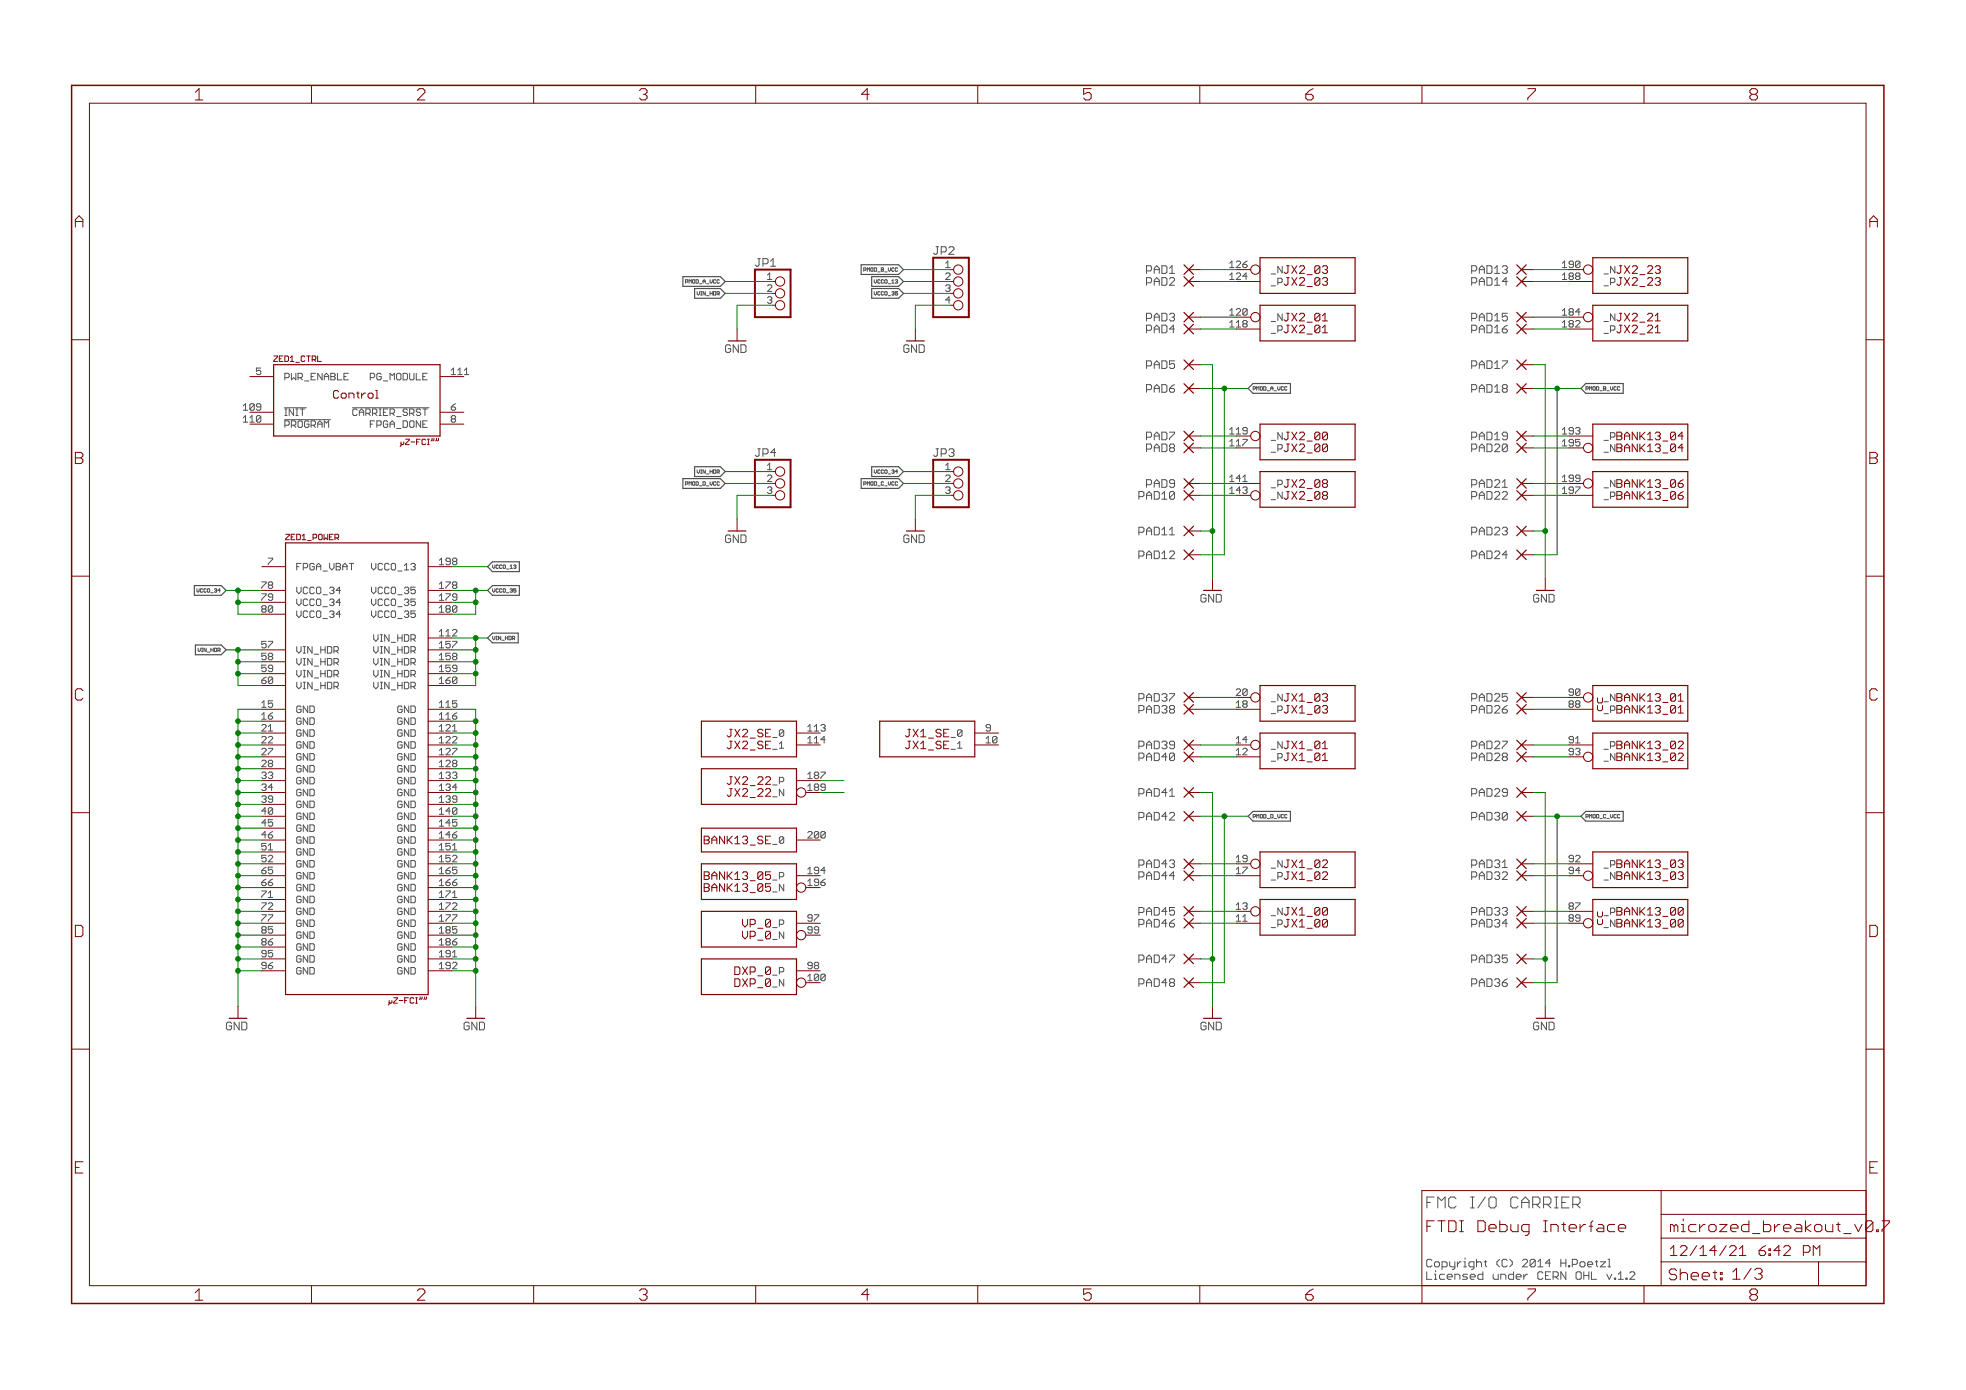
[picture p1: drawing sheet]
<svg xmlns="http://www.w3.org/2000/svg" width="420mm" height="297mm" viewBox="0 0 420 297" stroke-linecap="round" stroke-linejoin="round" font-family="sans-serif">
<g fill="none" stroke="#505050" stroke-width=".21">
<path d="M146.9 59.8h-.4v.7M184.6 57.7h.4M185 57.2h-.4v.8M73.5 79.8h.9M79.8 79.8h-.7v1.4M146.5 60.3h.4M60.8 87.1h4.7M60.8 89.7h9.8M73.5 81.2h.9M75.3 87.1h16.4M75.6 87.4l-.2 .2v1l.2 .2M79.1 80.7h.7"/>
<path d="M79.1 90.6h.5M80.1 89.9h-1v1.4M146.5 103.4h.4M146.9 103h-.4v.7M184.6 103.4h.4M185 103h-.4v.7M79.4 120.4v.9l.5 .5M79.4 125.5v.9l.5 .5M79.4 128v.9l.5 .5M79.4 130.6v.9l.5 .5M348.6 271.8h.5l.3 .2v.3l-1.1 1.1h1.1"/>
</g>
<g fill="none" stroke="#505050" stroke-width=".25">
<path d="M145.9 59.1h8l1.1 1.1-1.1 1h-8zM184 56.6h8l1.1 1-1.1 1.1h-8zM186.3 59.1h5.7l1.1 1.1-1.1 1h-5.7zM148.4 61.7h5.5l1.1 1-1.1 1h-5.5zM186.3 61.7h5.7l1.1 1-1.1 1h-5.7zM148.4 99.7h5.5l1.1 1.1-1.1 1h-5.5zM186.3 99.7h5.7l1.1 1.1-1.1 1h-5.7zM267.8 82h8v2.1h-8l-1.1-1.1zM338.9 82h8v2.1h-8l-1-1.1zM145.9 102.3h8l1.1 1-1.1 1.1h-8zM184 102.3h8l1.1 1-1.1 1.1h-8zM41.5 125.1h5.8l1 1.1-1 1h-5.8z"/>
<path d="M41.8 137.8h5.5l1 1.1-1 1h-5.5zM104.2 126.2l1-1.1h5.8v2.1h-5.8zM104.2 121.1l1-1h5.8v2.1h-5.8zM104.2 136.3l1-1h5.5v2.1h-5.5zM266.7 174.4l1.1-1h8v2.1h-8zM338.9 173.4h8v2.1h-8l-1-1.1z"/>
</g>
<g fill="none" stroke="#800000" stroke-width=".25">
<path d="M253 56.6l2.1 2M253 59.1l2.1 2.1M255.1 56.6l-2.1 2M255.1 59.1l-2.1 2.1M269.3 55.1h20.3v7.6h-20.3zM324.1 56.6l2.1 2M324.1 59.1l2.1 2.1M326.2 56.6l-2.1 2M326.2 59.1l-2.1 2.1M340.4 55.1h20.3v7.6h-20.3zM58.5 77.9h35.5v15.3h-35.5zM253 66.8l2.1 2"/>
<path d="M253 69.3l2.1 2M253 76.9l2.1 2.1M255.1 66.8l-2.1 2M255.1 69.3l-2.1 2M255.1 76.9l-2.1 2.1M269.3 65.2h20.3v7.7h-20.3zM324.1 66.8l2.1 2M324.1 69.3l2.1 2M324.1 76.9l2.1 2.1M326.2 66.8l-2.1 2M326.2 69.3l-2.1 2M326.2 76.9l-2.1 2.1"/>
<path d="M340.4 65.2h20.3v7.7h-20.3zM253 82l2.1 2M253 92.2l2.1 2M253 94.7l2.1 2M255.1 82l-2.1 2M255.1 92.2l-2.1 2M255.1 94.7l-2.1 2M269.3 90.6h20.3v7.7h-20.3zM324.1 82l2.1 2M324.1 92.2l2.1 2M324.1 94.7l2.1 2M326.2 82l-2.1 2"/>
<path d="M326.2 92.2l-2.1 2M326.2 94.7l-2.1 2M340.4 90.6h20.3v7.7h-20.3zM61 116h30.5v96.5h-30.5zM253 102.3l2.1 2M253 104.8l2.1 2.1M253 112.5l2.1 2M253 117.5l2.1 2.1M255.1 102.3l-2.1 2M255.1 104.8l-2.1 2.1M255.1 112.5l-2.1 2M255.1 117.5l-2.1 2.1"/>
<path d="M269.3 100.8h20.3v7.6h-20.3zM324.1 102.3l2.1 2M324.1 104.8l2.1 2.1M324.1 112.5l2.1 2M324.1 117.5l2.1 2.1M326.2 102.3l-2.1 2M326.2 104.8l-2.1 2.1M326.2 112.5l-2.1 2M326.2 117.5l-2.1 2.1M340.4 100.8h20.3v7.6h-20.3zM149.9 154.1h20.3v7.6h-20.3zM188 154.1h20.3v7.6h-20.3z"/>
<path d="M253 148l2.1 2.1M253 150.6l2.1 2M253 158.2l2.1 2M255.1 148l-2.1 2.1M255.1 150.6l-2.1 2M255.1 158.2l-2.1 2M269.3 146.5h20.3v7.6h-20.3zM269.3 156.7h20.3v7.6h-20.3zM324.1 148l2.1 2.1M324.1 150.6l2.1 2M324.1 158.2l2.1 2M326.2 148l-2.1 2.1"/>
<path d="M326.2 150.6l-2.1 2M326.2 158.2l-2.1 2M340.4 156.7h20.3v7.6h-20.3zM340.4 146.5h20.3v7.6h-20.3zM149.9 164.3h20.3v7.6h-20.3zM149.9 177h20.3v5.1h-20.3zM253 160.7l2.1 2.1M253 168.3l2.1 2.1M253 173.4l2.1 2.1M255.1 173.4l-2.1 2.1M255.1 160.7l-2.1 2.1M255.1 168.3l-2.1 2.1"/>
<path d="M324.1 160.7l2.1 2.1M324.1 168.3l2.1 2.1M324.1 173.4l2.1 2.1M326.2 160.7l-2.1 2.1M326.2 168.3l-2.1 2.1M326.2 173.4l-2.1 2.1M149.9 184.6h20.3v7.6h-20.3zM149.9 194.8h20.3v7.6h-20.3zM253 183.6l2.1 2M253 186.1l2.1 2.1M253 193.7l2.1 2.1M253 196.3l2.1 2"/>
<path d="M255.1 183.6l-2.1 2M255.1 186.1l-2.1 2.1M255.1 193.7l-2.1 2.1M255.1 196.3l-2.1 2M269.3 192.2h20.3v7.6h-20.3zM269.3 182.1h20.3v7.6h-20.3zM324.1 183.6l2.1 2M324.1 186.1l2.1 2.1M324.1 193.7l2.1 2.1M324.1 196.3l2.1 2M326.2 183.6l-2.1 2M326.2 186.1l-2.1 2.1"/>
<path d="M326.2 193.7l-2.1 2.1M326.2 196.3l-2.1 2M340.4 192.2h20.3v7.6h-20.3zM340.4 182.1h20.3v7.6h-20.3zM149.9 204.9h20.3v7.6h-20.3zM253 203.9l2.1 2M253 209l2.1 2M255.1 203.9l-2.1 2M255.1 209l-2.1 2M324.1 203.9l2.1 2M324.1 209l2.1 2M326.2 203.9l-2.1 2"/>
<path d="M326.2 209l-2.1 2"/>
</g>
<g fill="none" stroke="#800000" stroke-width=".21">
<path d="M66.6 18.2v3.9M114 18.2v3.9M161.5 18.2v3.9M209 18.2v3.9M256.4 18.2v3.9M303.9 18.2v3.9M351.3 18.2v3.9M19.1 22.1h379.7v252.6h-379.7zM254 57.6h2.6M325.2 57.6h2.5M15.3 72.6h3.8M157.5 70.3v2.6"/>
<path d="M195.6 70.3v2.6M254 70.3h2.6M254 60.2h2.6M254 67.8h2.6M254 77.9h2.6M264.2 70.3h5.1M264.2 60.2h5.1M325.2 70.3h2.5M325.2 60.2h2.5M325.2 67.8h2.5M325.2 77.9h2.5M335.3 70.3h5.1"/>
<path d="M335.3 60.2h5.1M398.8 72.6h3.8M53.4 88.1h5.1M53.4 80.5h5.1M53.4 90.6h5.1M94 88.1h5.1M94 80.5h5.1M94 90.6h5.1M254 95.7h2.6M254 83h2.6M254 93.2h2.6M264.2 95.7h5.1"/>
<path d="M325.2 95.7h2.5M325.2 83h2.5M325.2 93.2h2.5M335.3 93.2h5.1M157.5 110.9v2.6M195.6 110.9v2.6M254 103.3h2.6M254 105.9h2.6M254 113.5h2.6M254 118.6h2.6M264.2 103.3h5.1M325.2 103.3h2.5"/>
<path d="M325.2 105.9h2.5M325.2 113.5h2.5M325.2 118.6h2.5M335.3 105.9h5.1M359.5 103.3l.2 .3v.3l-.2 .2M359.5 105.9l.2 .2v.3l-.2 .3M359.7 105.1l-.5 .2M359.7 102.5l-.5 .3M15.3 123.1h3.8M55.9 126.2h5.1M55.9 128.7h5.1M55.9 131.3h5.1"/>
<path d="M55.9 121.1h5.1M55.9 138.9h5.1M91.5 126.2h5.1M91.5 128.7h5.1M91.5 131.3h5.1M91.5 121.1h5.1M91.5 138.9h5.1M91.5 136.3h5.1M259.1 123.6v2.6M330.2 123.6v2.6M398.8 123.1h3.8M55.9 151.6h5.1"/>
<path d="M55.9 154.1h5.1M55.9 156.7h5.1M55.9 159.2h5.1M55.9 141.4h5.1M55.9 144h5.1M55.9 146.5h5.1M91.5 151.6h5.1M91.5 154.1h5.1M91.5 156.7h5.1M91.5 159.2h5.1M91.5 141.4h5.1M91.5 144h5.1"/>
<path d="M91.5 146.5h5.1M170.2 156.7h5.1M170.2 159.2h5.1M208.3 156.7h5.1M208.3 159.2h5.1M254 151.6h2.6M254 159.2h2.6M254 149h2.6M264.2 151.6h5.1M325.2 151.6h2.5M325.2 159.2h2.5M325.2 149h2.5"/>
<path d="M335.3 151.6h5.1M335.3 159.2h5.1M358.6 152.4h1.1M358.6 149.8h1.1M359.5 158.4l.2 .2v.3l-1.1 1.1h1.1M15.3 173.7h3.8M55.9 161.7h5.1M55.9 164.3h5.1M55.9 166.8h5.1M55.9 169.4h5.1M55.9 171.9h5.1M55.9 174.4h5.1"/>
<path d="M55.9 177h5.1M55.9 179.5h5.1M91.5 161.7h5.1M91.5 164.3h5.1M91.5 166.8h5.1M91.5 169.4h5.1M91.5 171.9h5.1M91.5 174.4h5.1M91.5 177h5.1M91.5 179.5h5.1M150.5 179.5h.8M151.3 178.7h-.8v1.6h.8"/>
<path d="M170.2 166.8h5.1M170.2 179.5h5.1M254 161.7h2.6M254 169.4h2.6M254 174.4h2.6M264.2 161.7h5.1M325.2 161.7h2.5M325.2 169.4h2.5M325.2 174.4h2.5M359.5 160.9l.2 .3v.3l-1.1 1h1.1M398.8 173.7h3.8M55.9 182.1h5.1"/>
<path d="M55.9 184.6h5.1M55.9 187.1h5.1M55.9 189.7h5.1M55.9 192.2h5.1M55.9 194.8h5.1M55.9 197.3h5.1M55.9 199.8h5.1M91.5 182.1h5.1M91.5 184.6h5.1M91.5 187.1h5.1M91.5 189.7h5.1M91.5 192.2h5.1"/>
<path d="M91.5 194.8h5.1M91.5 197.3h5.1M91.5 199.8h5.1M150.5 187.1h.8M150.5 189.7h.8M151.3 186.3h-.8v1.6h.8M151.3 188.8h-.8v1.7h.8M170.2 187.1h5.1M170.2 197.3h5.1M254 184.6h2.6M254 187.1h2.6M254 194.8h2.6"/>
<path d="M254 197.3h2.6M264.2 187.1h5.1M264.2 197.3h5.1M325.2 184.6h2.5M325.2 187.1h2.5M325.2 194.8h2.5M325.2 197.3h2.5M335.3 184.6h5.1M335.3 194.8h5.1M359.5 183.8l.2 .2v.3l-.2 .3 .2 .3v.2l-.2 .3M359.5 186.3l.2 .3v.3l-.2 .2 .2 .3v.3l-.2 .2M359.5 193.9l.2 .3"/>
<path d="M359.5 196.5l.2 .2M359.7 194.2v1.1l-.2 .3M359.7 196.7v1.1l-.2 .3M359.7 194.2l-1.1 1.1M359.7 196.7l-1.1 1.1M50.9 215.1v2.5M55.9 202.4h5.1M55.9 204.9h5.1M55.9 207.5h5.1M91.5 202.4h5.1M91.5 204.9h5.1M91.5 207.5h5.1"/>
<path d="M101.7 215.1v2.5M170.2 207.5h5.1M254 204.9h2.6M254 210h2.6M259.1 215.1v2.5M325.2 204.9h2.5M325.2 210h2.5M330.2 215.1v2.5M15.3 224.2h3.8M398.8 224.2h3.8M355 254.4v20.3M355 259.5h43.8"/>
<path d="M398.8 254.4h-94.9v20.3M66.6 274.7v3.9M114 274.7v3.9M161.5 274.7v3.9M209 274.7v3.9M256.4 274.7v3.9M303.9 274.7v3.9M351.3 274.7v3.9M355 269.7h43.8M355 264.6h43.8M357 266.9l.7-.7v2.1M357 268.3h1.4"/>
<path d="M357.8 262l-.4-.3h-.4v1.5M357.8 262v1.2M357.8 262l.4-.3 .4 .3v1.2M358.3 271.5l-.4-.3h-.8l-.4 .3v.4l.4 .4h.8l.4 .4v.4l-.4 .4h-.8l-.4-.4M359.1 266.6l.4-.4h.7l.3 .4v.3l-1.4 1.4h1.4M359.1 272.3l.4-.4h.8l.3 .4v1.2M359.1 271.2v2.3M359.3 261.7h.4v1.5M359.3 263.2h.8M359.7 260.5v.4M361.4 272.7h1.6v-.4l-.4-.4h-.8l-.4 .4v.8l.4 .4h.8M362.5 261.7h-1.2l-.4 .3v.8l.4 .4h1.2"/>
<path d="M362.6 266.2l-1.4 2.1M363.2 261.7v1.5M363.3 268.3h1.4M363.3 266.9l.7-.7v2.1M363.8 272.7h1.5v-.4l-.4-.4h-.7l-.4 .4v.8l.4 .4h.7M364.4 261.7h-.4l-.8 .7M365.6 261.7h.8l.4 .3v.8l-.4 .4h-.8l-.4-.4v-.8zM366.1 271.9h.8M366.5 271.5v1.6l.4 .4M366.8 267.3h-1.4l1.1-1.1v2.1M367.5 261.7h1.6l-1.6 1.5h1.6M367.7 271.9h.3v.4h-.3z"/>
<path d="M367.7 273.1h.3v.4h-.3zM368.9 266.2l-1.4 2.1M369.6 266.6l.4-.4h.7l.3 .4v.3l-1.4 1.4h1.4M369.9 262.4h1.5v-.4l-.4-.3h-.8l-.3 .3v.8l.3 .4h.8M370.3 271.8l.8-.8v2.4M370.3 273.4h1.6M371.7 268.3h1.4M371.7 266.9l.7-.7v2.1M373.8 260.9v2.3h-1.2l-.4-.4v-.8l.4-.3h1.2M374.2 271l-1.5 2.4M374.5 263.6h1.6M375 271.4l.4-.4h.8l.4 .4v.4l-.4 .4"/>
<path d="M375.8 272.2h.4M375.9 267.3h1.1l.3 .3v.3l-.3 .4h-.7l-.4-.4zM376.2 272.2l.4 .4v.4l-.4 .4h-.8l-.4-.4M376.9 260.9v2.3h1.2l.3-.4v-.8l-.3-.3h-1.2M377.3 266.2l-.7 .4-.7 .7M378 267.9h.4v.4h-.4zM378 266.9h.4v.4h-.4zM379.2 261.7v1.5M380.4 261.7h-.4l-.8 .7M380.5 267.3h-1.4l1.1-1.1v2.1M381.2 262.4h1.5v-.4l-.4-.3h-.7l-.4 .3v.8l.4 .4h.7M381.2 266.6l.4-.4h.6l.4 .4v.3l-1.4 1.4h1.4"/>
<path d="M383.9 261.7h.8l.4 .3v1.2h-1.2l-.4-.4 .4-.4h1.2M385.4 267.6h1.1l.3-.3v-.7l-.3-.4h-1.1v2.1M385.8 260.9v2.3M387 261.7l-1.2 .7 1.2 .8M387.5 268.3v-2.1l.7 .7 .7-.7v2.1M388.2 261.7h.8l.4 .3v.8l-.4 .4h-.8l-.4-.4v-.8zM388.6 269.7v5M390.1 261.7v1.1l.4 .4h1.2v-1.5M392.5 261.7h.8M392.9 261.3v1.5l.4 .4M394 263.6h1.6M396.4 261.7l.8 1.5 .7-1.5"/>
<path d="M400.3 261.3v1.5l-.4 .4h-.8l-.4-.4M400.3 261.3l-.4-.4h-.8l-.4 .4v1.5M400.3 261.3l-1.6 1.5M401 262.8h.4v.4h-.4zM402.2 260.9h1.6v.4l-1.6 1.5v.4"/>
<circle cx="204.8" cy="57.6" r=".99"/>
<circle cx="268.3" cy="57.6" r=".99"/>
<circle cx="339.4" cy="57.6" r=".99"/>
<circle cx="166.7" cy="65.2" r=".99"/>
<circle cx="166.7" cy="62.7" r=".99"/>
<circle cx="166.7" cy="60.2" r=".99"/>
<circle cx="204.8" cy="62.7" r=".99"/>
<circle cx="204.8" cy="65.2" r=".99"/>
<circle cx="204.8" cy="60.2" r=".99"/>
<circle cx="268.3" cy="67.8" r=".99"/>
<circle cx="339.4" cy="67.8" r=".99"/>
<circle cx="268.3" cy="93.2" r=".99"/>
<circle cx="339.4" cy="95.7" r=".99"/>
<circle cx="166.7" cy="105.9" r=".99"/>
<circle cx="166.7" cy="100.8" r=".99"/>
<circle cx="166.7" cy="103.3" r=".99"/>
<circle cx="204.8" cy="103.3" r=".99"/>
<circle cx="204.8" cy="105.9" r=".99"/>
<circle cx="204.8" cy="100.8" r=".99"/>
<circle cx="268.3" cy="105.9" r=".99"/>
<circle cx="339.4" cy="103.3" r=".99"/>
<circle cx="268.3" cy="159.2" r=".99"/>
<circle cx="268.3" cy="149" r=".99"/>
<circle cx="339.4" cy="149" r=".99"/>
<circle cx="171.2" cy="169.4" r=".99"/>
<circle cx="339.4" cy="161.7" r=".99"/>
<circle cx="171.2" cy="199.8" r=".99"/>
<circle cx="171.2" cy="189.7" r=".99"/>
<circle cx="268.3" cy="184.6" r=".99"/>
<circle cx="268.3" cy="194.8" r=".99"/>
<circle cx="339.4" cy="187.1" r=".99"/>
<circle cx="339.4" cy="197.3" r=".99"/>
<circle cx="171.2" cy="210" r=".99"/>
</g>
<path d="M15.3 18.2h387.3v260.4h-387.3z" fill="none" stroke="#800000" stroke-width=".32"/>
<path d="M161.3 57.6h7.7v10.2h-7.7zM199.4 55.1h7.7v12.7h-7.7zM161.3 98.3h7.7v10.1h-7.7zM199.4 98.3h7.7v10.1h-7.7z" fill="none" stroke="#800000" stroke-width=".42"/>
<g fill="none" stroke="#008000" stroke-width=".21">
<path d="M193.1 57.6h10.1M256.6 57.6h7.6M327.7 57.6h7.6M155 62.7h10.1M155 60.2h10.1M165.1 65.2h-7.6v5.1M193.1 62.7h10.1M193.1 60.2h10.1M203.2 65.2h-7.6v5.1M256.6 60.2h7.6M256.6 77.9h2.5v45.7M256.6 70.3h7.6"/>
<path d="M256.6 67.8h7.6M327.7 60.2h7.6M327.7 77.9h2.5v45.7M327.7 70.3h7.6M327.7 67.8h7.6M256.6 83h10.1M256.6 95.7h7.6M256.6 93.2h7.6M261.7 83v35.6h-5.1M327.7 83h10.2M327.7 95.7h7.6M327.7 93.2h7.6"/>
<path d="M332.8 83v35.6h-5.1M155 100.8h10.1M155 103.3h10.1M165.1 105.9h-7.6v5M193.1 100.8h10.1M193.1 103.3h10.1M203.2 105.9h-7.6v5M256.6 105.9h7.6M256.6 113.5h2.5M256.6 103.3h7.6M327.7 105.9h7.6M327.7 113.5h2.5"/>
<path d="M327.7 103.3h7.6M48.3 126.2h7.6M48.3 138.9h7.6M50.9 126.2v5.1h5M50.9 128.7h5M50.9 138.9v7.6h5M96.6 128.7h5.1M96.6 126.2h7.6M96.6 136.3h7.6M96.6 138.9h5.1M96.6 121.1h7.6M101.7 126.2v5.1h-5.1"/>
<path d="M101.7 136.3v10.2h-5.1M50.9 141.4h5M50.9 144h5M50.9 154.1h5M50.9 156.7h5M50.9 159.2h5M55.9 151.6h-5v63.5M96.6 151.6h5.1v63.5M96.6 141.4h5.1M96.6 144h5.1M96.6 154.1h5.1M96.6 156.7h5.1"/>
<path d="M96.6 159.2h5.1M256.6 151.6h7.6M256.6 159.2h7.6M256.6 149h7.6M327.7 151.6h7.6M327.7 159.2h7.6M327.7 149h7.6M50.9 161.7h5M50.9 164.3h5M50.9 166.8h5M50.9 169.4h5M50.9 171.9h5"/>
<path d="M50.9 174.4h5M50.9 177h5M50.9 179.5h5M96.6 161.7h5.1M96.6 164.3h5.1M96.6 166.8h5.1M96.6 169.4h5.1M96.6 171.9h5.1M96.6 174.4h5.1M96.6 177h5.1M96.6 179.5h5.1M175.3 166.8h5.1"/>
<path d="M175.3 169.4h5.1M256.6 161.7h7.6M256.6 169.4h2.5v45.7M256.6 174.4h10.1M261.7 174.4v35.6h-5.1M327.7 161.7h7.6M327.7 169.4h2.5v45.7M327.7 174.4h10.2M332.8 174.4v35.6h-5.1M50.9 182.1h5M50.9 184.6h5M50.9 187.1h5"/>
<path d="M50.9 189.7h5M50.9 192.2h5M50.9 194.8h5M50.9 197.3h5M50.9 199.8h5M96.6 182.1h5.1M96.6 184.6h5.1M96.6 187.1h5.1M96.6 189.7h5.1M96.6 192.2h5.1M96.6 194.8h5.1M96.6 197.3h5.1"/>
<path d="M96.6 199.8h5.1M256.6 184.6h7.6M256.6 187.1h7.6M256.6 194.8h7.6M256.6 197.3h7.6M327.7 184.6h7.6M327.7 187.1h7.6M327.7 194.8h7.6M327.7 197.3h7.6M50.9 202.4h5M50.9 204.9h5M50.9 207.5h5"/>
<path d="M96.6 202.4h5.1M96.6 204.9h5.1M96.6 207.5h5.1M256.6 204.9h2.5M327.7 204.9h2.5"/>
</g>
<g fill="#008000" stroke="#008000" stroke-width=".21">
<circle cx="101.7" cy="128.7" r=".51"/>
<circle cx="101.7" cy="126.2" r=".51"/>
<circle cx="50.9" cy="128.7" r=".51"/>
<circle cx="50.9" cy="126.2" r=".51"/>
<circle cx="101.7" cy="138.9" r=".51"/>
<circle cx="101.7" cy="141.4" r=".51"/>
<circle cx="101.7" cy="144" r=".51"/>
<circle cx="101.7" cy="136.3" r=".51"/>
<circle cx="50.9" cy="144" r=".51"/>
<circle cx="50.9" cy="141.4" r=".51"/>
<circle cx="50.9" cy="138.9" r=".51"/>
<circle cx="50.9" cy="154.1" r=".51"/>
<circle cx="50.9" cy="156.7" r=".51"/>
<circle cx="50.9" cy="159.2" r=".51"/>
<circle cx="50.9" cy="161.7" r=".51"/>
<circle cx="50.9" cy="164.3" r=".51"/>
<circle cx="50.9" cy="166.8" r=".51"/>
<circle cx="50.9" cy="169.4" r=".51"/>
<circle cx="50.9" cy="171.9" r=".51"/>
<circle cx="50.9" cy="174.4" r=".51"/>
<circle cx="50.9" cy="177" r=".51"/>
<circle cx="50.9" cy="179.5" r=".51"/>
<circle cx="50.9" cy="182.1" r=".51"/>
<circle cx="50.9" cy="184.6" r=".51"/>
<circle cx="50.9" cy="187.1" r=".51"/>
<circle cx="50.9" cy="189.7" r=".51"/>
<circle cx="50.9" cy="192.2" r=".51"/>
<circle cx="50.9" cy="194.8" r=".51"/>
<circle cx="50.9" cy="197.3" r=".51"/>
<circle cx="50.9" cy="199.8" r=".51"/>
<circle cx="50.9" cy="202.4" r=".51"/>
<circle cx="50.9" cy="204.9" r=".51"/>
<circle cx="50.9" cy="207.5" r=".51"/>
<circle cx="101.7" cy="154.1" r=".51"/>
<circle cx="101.7" cy="156.7" r=".51"/>
<circle cx="101.7" cy="159.2" r=".51"/>
<circle cx="101.7" cy="161.7" r=".51"/>
<circle cx="101.7" cy="164.3" r=".51"/>
<circle cx="101.7" cy="166.8" r=".51"/>
<circle cx="101.7" cy="169.4" r=".51"/>
<circle cx="101.7" cy="171.9" r=".51"/>
<circle cx="101.7" cy="174.4" r=".51"/>
<circle cx="101.7" cy="177" r=".51"/>
<circle cx="101.7" cy="179.5" r=".51"/>
<circle cx="101.7" cy="182.1" r=".51"/>
<circle cx="101.7" cy="184.6" r=".51"/>
<circle cx="101.7" cy="187.1" r=".51"/>
<circle cx="101.7" cy="189.7" r=".51"/>
<circle cx="101.7" cy="192.2" r=".51"/>
<circle cx="101.7" cy="194.8" r=".51"/>
<circle cx="101.7" cy="197.3" r=".51"/>
<circle cx="101.7" cy="199.8" r=".51"/>
<circle cx="101.7" cy="202.4" r=".51"/>
<circle cx="101.7" cy="204.9" r=".51"/>
<circle cx="101.7" cy="207.5" r=".51"/>
<circle cx="259.1" cy="113.5" r=".51"/>
<circle cx="330.2" cy="113.5" r=".51"/>
<circle cx="330.2" cy="204.9" r=".51"/>
<circle cx="259.1" cy="204.9" r=".51"/>
<circle cx="261.7" cy="174.4" r=".51"/>
<circle cx="261.7" cy="83" r=".51"/>
<circle cx="332.8" cy="83" r=".51"/>
<circle cx="332.8" cy="174.4" r=".51"/>
</g>
<g font-size="3.7" fill="#800000">
<text x="41.7" y="21.4">1</text>
<text x="89.2" y="21.4">2</text>
<text x="136.7" y="21.4">3</text>
<text x="184.1" y="21.4">4</text>
<text x="231.6" y="21.4">5</text>
<text x="279.1" y="21.4">6</text>
<text x="326.5" y="21.4">7</text>
<text x="374" y="21.4">8</text>
<text x="16.1" y="48.6">A</text>
<text x="399.6" y="48.6">A</text>
<text x="16.1" y="99.2">B</text>
<text x="399.6" y="99.2">B</text>
<text x="16.1" y="149.7">C</text>
<text x="399.6" y="149.7">C</text>
<text x="16.1" y="200.2">D</text>
<text x="399.6" y="200.2">D</text>
<text x="16.1" y="250.8">E</text>
<text x="399.6" y="250.8">E</text>
<text x="41.7" y="277.9">1</text>
<text x="89.2" y="277.9">2</text>
<text x="136.7" y="277.9">3</text>
<text x="184.1" y="277.9">4</text>
<text x="231.6" y="277.9">5</text>
<text x="279.1" y="277.9">6</text>
<text x="326.5" y="277.9">7</text>
<text x="374" y="277.9">8</text>
</g>
<text font-size="3.6" fill="#505050" x="304.8" y="258.2">FMC I/O CARRIER</text>
<text font-size="3.6" fill="#800000" x="304.8" y="263.3">FTDI Debug Interface</text>
<g font-size="2.5" fill="#505050">
<text x="161.3" y="57">JP1</text>
<text x="199.4" y="54.4">JP2</text>
<text x="245.5" y="58.5">PAD1</text>
<text x="315.1" y="58.5">PAD13</text>
<text x="245.5" y="61">PAD2</text>
<text x="315.1" y="61">PAD14</text>
<text x="245.5" y="68.7">PAD3</text>
<text x="245.5" y="71.2">PAD4</text>
<text x="315.1" y="68.7">PAD15</text>
<text x="315.1" y="71.2">PAD16</text>
<text x="245.5" y="78.8">PAD5</text>
<text x="245.5" y="83.9">PAD6</text>
<text x="315.1" y="78.8">PAD17</text>
<text x="315.1" y="83.9">PAD18</text>
<text x="245.5" y="94.1">PAD7</text>
<text x="315.1" y="94.1">PAD19</text>
<text x="161.3" y="97.6">JP4</text>
<text x="199.4" y="97.6">JP3</text>
<text x="245.5" y="96.6">PAD8</text>
<text x="315.1" y="96.6">PAD20</text>
<text x="244" y="106.8">PAD10</text>
<text x="245.5" y="104.2">PAD9</text>
<text x="315.1" y="104.2">PAD21</text>
<text x="315.1" y="106.8">PAD22</text>
<text x="244" y="114.4">PAD11</text>
<text x="244" y="119.5">PAD12</text>
<text x="315.1" y="114.4">PAD23</text>
<text x="315.1" y="119.5">PAD24</text>
<text x="244" y="149.9">PAD37</text>
<text x="315.1" y="149.9">PAD25</text>
<text x="244" y="152.5">PAD38</text>
<text x="315.1" y="152.5">PAD26</text>
<text x="244" y="160.1">PAD39</text>
<text x="315.1" y="160.1">PAD27</text>
<text x="244" y="162.6">PAD40</text>
<text x="315.1" y="162.6">PAD28</text>
<text x="244" y="170.2">PAD41</text>
<text x="315.1" y="170.2">PAD29</text>
<text x="244" y="175.3">PAD42</text>
<text x="315.1" y="175.3">PAD30</text>
<text x="244" y="185.5">PAD43</text>
<text x="315.1" y="185.5">PAD31</text>
<text x="244" y="188">PAD44</text>
<text x="315.1" y="188">PAD32</text>
<text x="244" y="195.6">PAD45</text>
<text x="315.1" y="195.6">PAD33</text>
<text x="244" y="198.2">PAD46</text>
<text x="315.1" y="198.2">PAD34</text>
<text x="244" y="205.8">PAD47</text>
<text x="315.1" y="205.8">PAD35</text>
<text x="244" y="210.9">PAD48</text>
<text x="315.1" y="210.9">PAD36</text>
<text x="304.8" y="270.8">Copyright (C) 2014 H.Poetzl</text>
<text x="304.8" y="273.5">Licensed under CERN OHL v.1.2</text>
</g>
<g font-size="2.5" fill="#800000">
<text x="274.4" y="58.5">JX2_03</text>
<text x="345.5" y="58.5">JX2_23</text>
<text x="274.4" y="61">JX2_03</text>
<text x="345.5" y="61">JX2_23</text>
<text x="274.4" y="71.2">JX2_01</text>
<text x="274.4" y="68.7">JX2_01</text>
<text x="345.5" y="71.2">JX2_21</text>
<text x="345.5" y="68.7">JX2_21</text>
<text x="155" y="75.4">GND</text>
<text x="193.1" y="75.4">GND</text>
<text x="71" y="85.2">Control</text>
<text x="274.4" y="94.1">JX2_00</text>
<text x="345.5" y="94.1">BANK13_04</text>
<text x="274.4" y="96.6">JX2_00</text>
<text x="345.5" y="96.6">BANK13_04</text>
<text x="274.4" y="104.2">JX2_08</text>
<text x="274.4" y="106.8">JX2_08</text>
<text x="345.5" y="106.8">BANK13_06</text>
<text x="345.5" y="104.2">BANK13_06</text>
<text x="155" y="116">GND</text>
<text x="193.1" y="116">GND</text>
<text x="256.6" y="128.7">GND</text>
<text x="327.7" y="128.7">GND</text>
<text x="274.4" y="149.9">JX1_03</text>
<text x="345.5" y="149.9">BANK13_01</text>
<text x="274.4" y="152.5">JX1_03</text>
<text x="342.6" y="151.8" transform="rotate(-90 342.6 151.8)">cc</text>
<text x="345.5" y="152.5">BANK13_01</text>
<text x="156.1" y="157.5">JX2_SE</text>
<text x="156.1" y="160.1">JX2_SE</text>
<text x="194.2" y="157.5">JX1_SE</text>
<text x="194.2" y="160.1">JX1_SE</text>
<text x="274.4" y="160.1">JX1_01</text>
<text x="345.5" y="160.1">BANK13_02</text>
<text x="156.1" y="167.7">JX2_22</text>
<text x="274.4" y="162.6">JX1_01</text>
<text x="345.5" y="162.6">BANK13_02</text>
<text x="156.1" y="170.2">JX2_22</text>
<text x="151.6" y="180.4">BANK13_SE</text>
<text x="274.4" y="185.5">JX1_02</text>
<text x="345.5" y="185.5">BANK13_03</text>
<text x="151.6" y="188">BANK13_05</text>
<text x="151.6" y="190.6">BANK13_05</text>
<text x="274.4" y="188">JX1_02</text>
<text x="345.5" y="188">BANK13_03</text>
<text x="274.4" y="195.6">JX1_00</text>
<text x="342.6" y="197.5" transform="rotate(-90 342.6 197.5)">cc</text>
<text x="345.5" y="195.6">BANK13_00</text>
<text x="159.1" y="198.2">VP_0</text>
<text x="159.1" y="200.7">VP_0</text>
<text x="274.4" y="198.2">JX1_00</text>
<text x="345.5" y="198.2">BANK13_00</text>
<text x="157.6" y="208.3">DXP_0</text>
<text x="157.6" y="210.9">DXP_0</text>
<text x="48.3" y="220.1">GND</text>
<text x="99.1" y="220.1">GND</text>
<text x="256.6" y="220.1">GND</text>
<text x="327.7" y="220.1">GND</text>
</g>
<g font-size="2.1" fill="#800000">
<text x="164.1" y="59.8">1</text>
<text x="202.2" y="57.3">1</text>
<text x="202.2" y="59.8">2</text>
<text x="263.1" y="59.8">124</text>
<text x="271.6" y="58.4">_N</text>
<text x="334.2" y="57.3">190</text>
<text x="342.7" y="58.4">_N</text>
<text x="164.1" y="62.3">2</text>
<text x="164.1" y="64.9">3</text>
<text x="202.2" y="62.3">3</text>
<text x="202.2" y="64.9">4</text>
<text x="271.6" y="60.9">_P</text>
<text x="342.7" y="60.9">_P</text>
<text x="263.1" y="67.4">120</text>
<text x="271.6" y="68.5">_N</text>
<text x="271.6" y="71.1">_P</text>
<text x="334.2" y="70">182</text>
<text x="342.7" y="68.5">_N</text>
<text x="342.7" y="71.1">_P</text>
<text x="263.1" y="95.4">117</text>
<text x="271.6" y="93.9">_N</text>
<text x="334.2" y="95.4">195</text>
<text x="342.7" y="93.9">_P</text>
<text x="164.1" y="100.4">1</text>
<text x="202.2" y="100.4">1</text>
<text x="271.6" y="96.5">_P</text>
<text x="342.7" y="96.5">_N</text>
<text x="164.1" y="103">2</text>
<text x="164.1" y="105.5">3</text>
<text x="202.2" y="103">2</text>
<text x="202.2" y="105.5">3</text>
<text x="263.1" y="105.5">143</text>
<text x="271.6" y="106.6">_N</text>
<text x="271.6" y="104.1">_P</text>
<text x="334.2" y="105.5">197</text>
<text x="342.7" y="104.1">_N</text>
<text x="342.7" y="106.6">_P</text>
<text x="271.6" y="149.8">_N</text>
<text x="342.7" y="149.8">_N</text>
<text x="264.4" y="151.2">18</text>
<text x="271.6" y="152.3">_P</text>
<text x="335.5" y="151.2">88</text>
<text x="342.7" y="152.3">_P</text>
<text x="264.4" y="161.4">12</text>
<text x="271.6" y="160">_N</text>
<text x="335.5" y="161.4">93</text>
<text x="342.7" y="160">_P</text>
<text x="165.3" y="167.6">_P</text>
<text x="271.6" y="162.5">_P</text>
<text x="342.7" y="162.5">_N</text>
<text x="165.3" y="170.1">_N</text>
<text x="172.6" y="169">189</text>
<text x="271.6" y="185.4">_N</text>
<text x="342.7" y="185.4">_P</text>
<text x="165.3" y="190.4">_N</text>
<text x="165.3" y="187.9">_P</text>
<text x="172.6" y="189.3">196</text>
<text x="264.4" y="186.8">17</text>
<text x="271.6" y="187.9">_P</text>
<text x="335.5" y="186.8">94</text>
<text x="342.7" y="187.9">_N</text>
<text x="264.4" y="196.9">11</text>
<text x="271.6" y="195.5">_N</text>
<text x="335.5" y="196.9">89</text>
<text x="342.7" y="195.5">_P</text>
<text x="165.3" y="200.6">_N</text>
<text x="165.3" y="198">_P</text>
<text x="172.6" y="199.5">99</text>
<text x="271.6" y="198">_P</text>
<text x="342.7" y="198">_N</text>
<text x="165.3" y="208.2">_P</text>
<text x="172.6" y="209.6">100</text>
<text x="165.3" y="210.7">_N</text>
</g>
<g font-size="2.1" fill="#505050">
<text x="263.1" y="57.3">126</text>
<text x="334.2" y="59.8">188</text>
<text x="263.1" y="70">118</text>
<text x="334.2" y="67.4">184</text>
<text x="54.9" y="80.1">5</text>
<text x="60.8" y="81.2">PWR_ENABLE</text>
<text x="80.1" y="81.2">PG_MODULE</text>
<text x="96.4" y="80.1">111</text>
<text x="52.3" y="87.7">109</text>
<text x="60.8" y="88.8">INIT</text>
<text x="76.2" y="88.8">CARRIER_SRST</text>
<text x="96.4" y="87.7">6</text>
<text x="52.3" y="90.3">110</text>
<text x="60.8" y="91.4">PROGRAM</text>
<text x="80.1" y="91.4">FPGA_DONE</text>
<text x="96.4" y="90.3">8</text>
<text x="263.1" y="92.8">119</text>
<text x="334.2" y="92.8">193</text>
<text x="263.1" y="103">141</text>
<text x="334.2" y="103">199</text>
<text x="56.1" y="125.8">78</text>
<text x="57.4" y="120.7">7</text>
<text x="63.4" y="121.9">FPGA_VBAT</text>
<text x="80.1" y="121.9">VCCO_13</text>
<text x="93.8" y="125.8">178</text>
<text x="93.8" y="120.7">198</text>
<text x="56.1" y="130.9">80</text>
<text x="56.1" y="128.4">79</text>
<text x="63.4" y="129.5">VCCO_34</text>
<text x="63.4" y="126.9">VCCO_34</text>
<text x="80.1" y="126.9">VCCO_35</text>
<text x="80.1" y="129.5">VCCO_35</text>
<text x="93.8" y="128.4">179</text>
<text x="93.8" y="130.9">180</text>
<text x="63.4" y="132">VCCO_34</text>
<text x="80.1" y="132">VCCO_35</text>
<text x="80.1" y="137.1">VIN_HDR</text>
<text x="93.8" y="136">112</text>
<text x="56.1" y="143.6">59</text>
<text x="56.1" y="141.1">58</text>
<text x="56.1" y="138.5">57</text>
<text x="63.4" y="142.2">VIN_HDR</text>
<text x="63.4" y="139.6">VIN_HDR</text>
<text x="80.1" y="139.6">VIN_HDR</text>
<text x="80.1" y="142.2">VIN_HDR</text>
<text x="93.8" y="138.5">157</text>
<text x="93.8" y="141.1">158</text>
<text x="93.8" y="143.6">159</text>
<text x="56.1" y="146.1">60</text>
<text x="63.4" y="147.3">VIN_HDR</text>
<text x="63.4" y="144.7">VIN_HDR</text>
<text x="80.1" y="144.7">VIN_HDR</text>
<text x="80.1" y="147.3">VIN_HDR</text>
<text x="93.8" y="146.1">160</text>
<text x="264.4" y="148.7">20</text>
<text x="335.5" y="148.7">90</text>
<text x="56.1" y="151.2">15</text>
<text x="56.1" y="153.8">16</text>
<text x="63.4" y="152.3">GND</text>
<text x="63.4" y="154.9">GND</text>
<text x="85.3" y="152.3">GND</text>
<text x="85.3" y="154.9">GND</text>
<text x="93.8" y="151.2">115</text>
<text x="93.8" y="153.8">116</text>
<text x="56.1" y="156.3">21</text>
<text x="56.1" y="158.8">22</text>
<text x="56.1" y="161.4">27</text>
<text x="63.4" y="157.4">GND</text>
<text x="63.4" y="160">GND</text>
<text x="85.3" y="157.4">GND</text>
<text x="85.3" y="160">GND</text>
<text x="93.8" y="156.3">121</text>
<text x="93.8" y="158.8">122</text>
<text x="93.8" y="161.4">127</text>
<text x="165.3" y="157.4">_0</text>
<text x="165.3" y="160">_1</text>
<text x="172.6" y="156.3">113</text>
<text x="172.6" y="158.8">114</text>
<text x="203.4" y="157.4">_0</text>
<text x="203.4" y="160">_1</text>
<text x="210.7" y="156.3">9</text>
<text x="210.7" y="158.8">10</text>
<text x="264.4" y="158.8">14</text>
<text x="335.5" y="158.8">91</text>
<text x="56.1" y="163.9">28</text>
<text x="56.1" y="166.5">33</text>
<text x="63.4" y="162.5">GND</text>
<text x="63.4" y="165">GND</text>
<text x="63.4" y="167.6">GND</text>
<text x="85.3" y="162.5">GND</text>
<text x="85.3" y="165">GND</text>
<text x="85.3" y="167.6">GND</text>
<text x="93.8" y="163.9">128</text>
<text x="93.8" y="166.5">133</text>
<text x="172.6" y="166.5">187</text>
<text x="56.1" y="169">34</text>
<text x="56.1" y="171.5">39</text>
<text x="63.4" y="170.1">GND</text>
<text x="63.4" y="172.7">GND</text>
<text x="85.3" y="170.1">GND</text>
<text x="85.3" y="172.7">GND</text>
<text x="93.8" y="169">134</text>
<text x="93.8" y="171.5">139</text>
<text x="56.1" y="174.1">40</text>
<text x="56.1" y="176.6">45</text>
<text x="56.1" y="179.2">46</text>
<text x="63.4" y="175.2">GND</text>
<text x="63.4" y="177.7">GND</text>
<text x="85.3" y="175.2">GND</text>
<text x="85.3" y="177.7">GND</text>
<text x="93.8" y="174.1">140</text>
<text x="93.8" y="176.6">145</text>
<text x="93.8" y="179.2">146</text>
<text x="172.6" y="179.2">200</text>
<text x="56.1" y="181.7">51</text>
<text x="56.1" y="184.2">52</text>
<text x="63.4" y="180.3">GND</text>
<text x="63.4" y="182.8">GND</text>
<text x="63.4" y="185.4">GND</text>
<text x="85.3" y="180.3">GND</text>
<text x="85.3" y="182.8">GND</text>
<text x="85.3" y="185.4">GND</text>
<text x="93.8" y="181.7">151</text>
<text x="93.8" y="184.2">152</text>
<text x="165.3" y="180.3">_0</text>
<text x="264.4" y="184.2">19</text>
<text x="335.5" y="184.2">92</text>
<text x="56.1" y="186.8">65</text>
<text x="56.1" y="189.3">66</text>
<text x="56.1" y="191.9">71</text>
<text x="63.4" y="187.9">GND</text>
<text x="63.4" y="190.4">GND</text>
<text x="85.3" y="187.9">GND</text>
<text x="85.3" y="190.4">GND</text>
<text x="93.8" y="186.8">165</text>
<text x="93.8" y="189.3">166</text>
<text x="93.8" y="191.9">171</text>
<text x="172.6" y="186.8">194</text>
<text x="56.1" y="194.4">72</text>
<text x="56.1" y="196.9">77</text>
<text x="63.4" y="193">GND</text>
<text x="63.4" y="195.5">GND</text>
<text x="85.3" y="193">GND</text>
<text x="85.3" y="195.5">GND</text>
<text x="93.8" y="194.4">172</text>
<text x="93.8" y="196.9">177</text>
<text x="172.6" y="196.9">97</text>
<text x="264.4" y="194.4">13</text>
<text x="335.5" y="194.4">87</text>
<text x="56.1" y="199.5">85</text>
<text x="56.1" y="202">86</text>
<text x="63.4" y="198">GND</text>
<text x="63.4" y="200.6">GND</text>
<text x="63.4" y="203.1">GND</text>
<text x="85.3" y="198">GND</text>
<text x="85.3" y="200.6">GND</text>
<text x="85.3" y="203.1">GND</text>
<text x="93.8" y="199.5">185</text>
<text x="93.8" y="202">186</text>
<text x="56.1" y="204.6">95</text>
<text x="56.1" y="207.1">96</text>
<text x="63.4" y="205.7">GND</text>
<text x="63.4" y="208.2">GND</text>
<text x="85.3" y="205.7">GND</text>
<text x="85.3" y="208.2">GND</text>
<text x="93.8" y="204.6">191</text>
<text x="93.8" y="207.1">192</text>
<text x="172.6" y="207.1">98</text>
</g>
<g font-size="1.8" fill="#800000">
<text x="58.5" y="77.3">ZED1_CTRL</text>
<text x="85.4" y="95.1">µZ-FCI&quot;&quot;</text>
<text x="61" y="115.4">ZED1_POWER</text>
<text x="82.9" y="214.4">µZ-FCI&quot;&quot;</text>
</g>
<g font-size="1.1" fill="#505050">
<text x="185.1" y="58">PMOD_B_VCC</text>
<text x="147" y="60.5">PMOD_A_VCC</text>
<text x="149.1" y="63.1">VIN_HDR</text>
<text x="187.2" y="63.1">VCCO_35</text>
<text x="187.2" y="60.5">VCCO_13</text>
<text x="267.8" y="83.4">PMOD_A_VCC</text>
<text x="338.9" y="83.4">PMOD_B_VCC</text>
<text x="149.1" y="101.2">VIN_HDR</text>
<text x="187.2" y="101.2">VCCO_34</text>
<text x="147" y="103.7">PMOD_D_VCC</text>
<text x="185.1" y="103.7">PMOD_C_VCC</text>
<text x="105.2" y="121.5">VCCO_13</text>
<text x="42.4" y="126.6">VCCO_34</text>
<text x="105.2" y="126.6">VCCO_35</text>
<text x="105.2" y="136.7">VIN_HDR</text>
<text x="42.4" y="139.3">VIN_HDR</text>
<text x="267.8" y="174.8">PMOD_D_VCC</text>
<text x="338.9" y="174.8">PMOD_C_VCC</text>
</g>
</svg>
